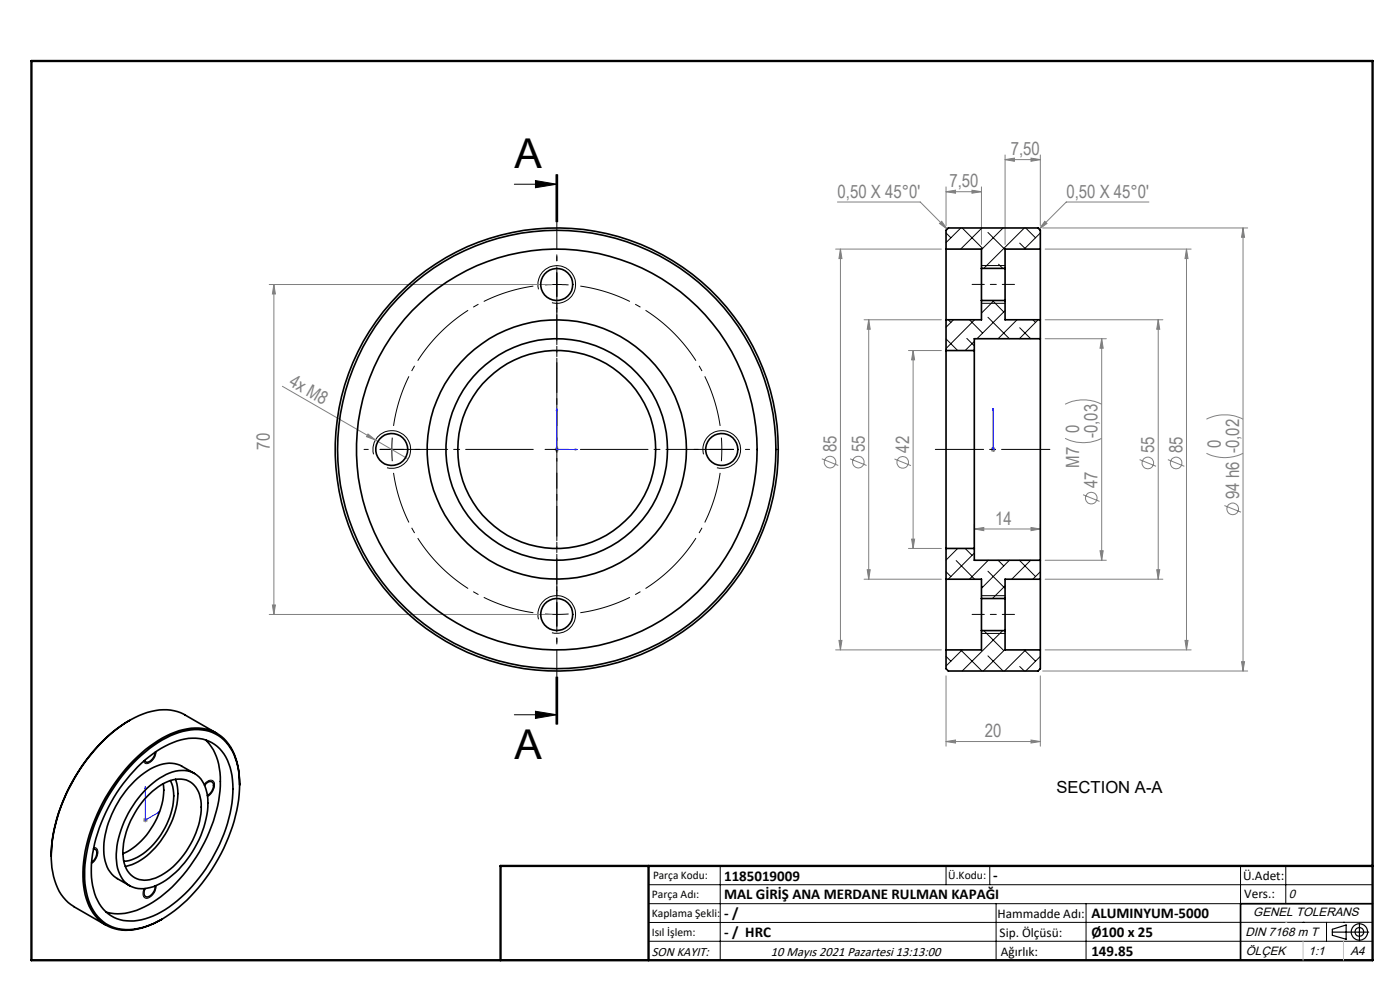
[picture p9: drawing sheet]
<svg xmlns="http://www.w3.org/2000/svg" width="297mm" height="210mm" viewBox="0 0 297 210" stroke-linecap="round" stroke-linejoin="round" font-family="sans-serif">
<g fill="none" stroke="#808080" stroke-width=".21">
<path d="M200.7 39.6v8.3M208.2 39.6v12.2M213.2 33.9l2-.4v.7zM213.2 32.9v18.9M213.2 33.9h7.5M218.7 33.5l2 .4-2 .3zM220.7 32.9v15M177.3 52.8h22.4M177.7 42.9h17.5l5.7 5.7M178.3 52.8v85.1M178.3 52.8l.3 2h-.6zM199.8 46.9l1.1 1.7-1.6-1.2z"/>
<path d="M200.7 40.7l2-.4v.7zM200.7 40.7h7.5M206.2 40.3l2 .4-2 .3zM221.2 48.4h43.5M221.7 46.9l.4 .5-1.6 1.2zM221.7 52.8h31M243.7 42.9h-17.5l-5.7 5.7M251.7 52.8v85.1M251.7 52.8l.3 2h-.6zM263.7 48.4l.3 1.9h-.6zM263.7 48.4v93.9M57.1 60.4h60"/>
<path d="M58.1 60.4v69.9M58.1 60.4l.3 2h-.6zM183.3 67.8h16.4M184.3 67.8l.3 2h-.6zM184.3 67.8v55.1M192.7 74.4h7M193.7 74.4v41.9M193.7 74.4l.3 1.9h-.6zM221.7 67.8h25M221.7 71.9h13M233.7 71.9v46.9M233.7 71.9l.3 2h-.6z"/>
<path d="M245.7 67.8l.3 2h-.6zM245.7 67.8v55.1M59.9 81.9l19.8 11.4M78.1 92.1l1.6 1.2-1.9-.7zM79.7 93.3l6.9 4.1M117.6 95.3h1M117.8 95l.7 .7M118.1 94.9v.9M118.5 95l-.7 .7M174.3 97.3l3.5 1.4M180.3 97.3l3.5 1.4M189.8 97.4l3.5 1.4"/>
<path d="M210.2 95.3h1M210.4 95l.7 .7M210.7 94.9v.9M211.1 95l-.7 .7M226 93a8.6 8.6 0 0 0 7.7 0M226 85.8a8.6 8.6 0 0 1 7.7 0M241.8 97.5l3.5 1.4M247.8 97.5l3.4 1.4M255.9 96.2a8.6 8.6 0 0 0 7.8 0M255.9 88.9a8.6 8.6 0 0 1 7.8 0M192.7 116.3h7M193.4 114.4h.6l-.3 1.9z"/>
<path d="M206.7 112.2l2-.3v.7zM206.7 111.2v4.1M206.7 112.2h14M218.7 111.9l2 .3-2 .4zM220.7 111.2v6.7M221.7 118.8h13M229.8 104.9l3.5 1.5M233.4 116.8h.6l-.3 2zM259.8 107.2l3.5 1.4M57.1 130.3h60M57.8 128.3h.6l-.3 2zM177.3 137.9h22.4"/>
<path d="M178 135.8h.6l-.3 2.1zM183.3 122.9h16.4M184 120.9h.6l-.3 2zM221.7 122.9h25M221.7 137.9h31M245.4 120.9h.6l-.3 2zM251.4 135.8h.6l-.3 2.1zM200.7 157.3l2-.3v.6zM200.7 143.4v14.9M200.7 157.3h20M218.7 157l2 .3-2 .3zM220.7 143.4v14.9"/>
<path d="M221.2 142.3h43.5M263.4 140.4h.6l-.3 1.9zM30.3 173.9h1.1M30.5 173.6l.7 .7M30.8 173.5v.9M31.2 173.6l-.7 .7"/>
<circle cx="176.1" cy="98" r="1.23"/>
<circle cx="182.1" cy="98" r="1.23"/>
<circle cx="191.5" cy="98.1" r="1.23"/>
<circle cx="243.5" cy="98.2" r="1.23"/>
<circle cx="249.5" cy="98.2" r="1.23"/>
<circle cx="231.5" cy="105.6" r="1.24"/>
<circle cx="261.5" cy="107.9" r="1.23"/>
</g>
<g fill="none" stroke="#000" stroke-width=".21">
<path d="M109.1 39.1h9M113.6 38.3l4.5 .8-4.5 .7zM117.9 37v10M118.1 37v10M118.3 37v10M118.1 57.8v5.1M208.2 56.3h5M114.2 61.4a4 4 0 0 1 3.5-5 4 4 0 0 1 4.4 4.2 4 4 0 0 1-5 3.6M115.6 60.4h5M208.2 64.3h5M79.2 96.4a4 4 0 0 1 3.6-5 4 4 0 0 1 4.3 4.3 4 4 0 0 1-5 3.5M149.3 96.4a4 4 0 0 1 3.5-5 4 4 0 0 1 4.3 4.3 4 4 0 0 1-5 3.5"/>
<path d="M114.2 131.4a4 4 0 0 1 3.6-5 4 4 0 0 1 4.3 4.3 4 4 0 0 1-5 3.5M208.2 126.4h5M208.2 134.4h5M33.2 159.4a2.73 2.73 0 0 1-2.2 2.6l-.6-.5M109.1 151.6h9M113.6 150.9l4.5 .7-4.5 .8zM117.9 143.6v10M118.1 143.6v10M118.3 143.6v10zM19.9 179.8a.92 .92 0 0 1 .8 1.3 2.99 2.99 0 0 1-1.3 2.1M43.3 166.4a1.34 1.34 0 0 1 2-.6 2.52 2.52 0 0 1-1.1 3.1l-.2 .1M33.2 187.8a2.73 2.73 0 0 1-2.2 2.8 1.33 1.33 0 0 1-.4-2.1"/>
<path d="M137.6 187.7h153.6M137.6 191.7h153.6M137.6 199.7h153.6M152.8 183.7v20M200.7 183.7v4M210 183.7v4M211.3 191.7v12M230.4 191.7v12M263.2 183.7v20M272.8 183.7v8M276.4 195.6h.1M281.4 195.6v4.1"/>
<path d="M285 195.6h.1M291.2 195.6l-153.6 .1"/>
</g>
<path d="M83.1 95.3l.1 2.5M83.1 95.3l.1-2.5M153.1 95.3l-.1-2.5M153.1 95.3l-.1 2.5M118.1 130.3l2.5-.1M118.1 130.3l-2.5-.1" fill="none" stroke="#000" stroke-width=".21" stroke-dasharray="15.2 1.3 1.3 1.3" stroke-linecap="butt"/>
<path d="M113.1 60.7a35 35 0 0 0-29.6 29.6M152.8 90.3a35 35 0 0 0-29.7-29.6M83.5 100.3a35 35 0 0 0 29.6 29.7M123.1 130a35 35 0 0 0 29.7-29.7" fill="none" stroke="#000" stroke-width=".21" stroke-dasharray="15.2 1.3 1.3 1.3" stroke-dashoffset="4.2" stroke-linecap="butt"/>
<g fill="none" stroke="#000" stroke-width=".25">
<path d="M282.6 197.7h7.8M282.6 197.1l3-.9v3l-3-.8zM288.4 195.8v3.8M106.2 203.7h185"/>
<circle cx="288.4" cy="197.7" r="1.74"/>
<circle cx="288.4" cy="197.7" r=".93"/>
</g>
<path d="M118.1 86.7v8.6h4.3M118.1 86.7l.1 .4h-.2zM122 95.2l.4 .1-.4 .2zM210.7 95.2v.3zM210.7 86.7v.4v-.4M210.7 95.3h.1M210.7 86.7v8.6M30.8 166.9l.1 .3h-.1zM30.8 166.9v7l3.1-1.7M33.6 172.3l.3-.1-.3 .2z" fill="none" stroke="#00f" stroke-width=".21"/>
<g fill="none" stroke="#000" stroke-width=".21" stroke-dasharray="15.2 1.3 1.3 1.3">
<path d="M118.1 55.3v-.9M118.1 65.3v.9M78.1 95.3h-.9M83.1 95.3h-2.5M83.1 95.3h2.5M88.1 95.3h.9M118.1 95.3v-2.5M118.1 95.3h-2.5M118.1 95.3v2.5M118.1 95.3h2.5M148.1 95.3h-.9M153.1 95.3h2.5"/>
<path d="M153.1 95.3h-2.5M158.1 95.3h.9M118.1 130.3v2.5M118.1 130.3v-2.5M118.1 135.3v.9M118.1 125.3v-.9"/>
</g>
<path d="M113.1 95.3h-32.5M118.1 90.3v-32.5M123.1 95.3h32.5M118.1 100.3v32.5" fill="none" stroke="#000" stroke-width=".21" stroke-dasharray="15.2 1.3 1.3 1.3" stroke-dashoffset=".9"/>
<path d="M198.4 95.3h24.3" fill="none" stroke="#000" stroke-width=".21" stroke-dasharray="15.2 1.3 1.3 1.3" stroke-dashoffset="5"/>
<path d="M206.2 60.3h9M206.2 130.3h9" fill="none" stroke="#000" stroke-width=".21" stroke-dasharray="15.2 1.3 1.3 1.3" stroke-dashoffset="12.6"/>
<path d="M118.1 37v116.6" fill="none" stroke="#000" stroke-width=".21" stroke-dasharray="6.3 1.3 1.3 1.3" stroke-dashoffset=".8"/>
<path d="M291.2 191.7h-28v12" fill="none" stroke="#000" stroke-width=".35"/>
<path d="M6.7 12.9h284.5v190.8h-284.5zM137.6 183.7v20M291.2 183.7h-185v20" fill="none" stroke="#000" stroke-width=".5"/>
<path d="M276.4 199.7v4M285 199.7v4" fill="none" stroke="#c0c0c0" stroke-width=".21"/>
<path d="M272.8 195.6h.1" fill="none" stroke="#c0c0c0" stroke-width=".25"/>
<path d="M113.6 38.3l4.5 .8-4.5 .7zM113.6 150.9l4.5 .7-4.5 .8z" fill="#000"/>
<g fill="#00f">
<path d="M122 95.2l.4 .1-.4 .2zM118.1 86.7l.1 .4h-.2z"/>
<path d="M33.6 172.3l.3-.1-.3 .2zM30.8 166.9l.1 .3h-.1z"/>
<path d="M210.7 95.2v.3zM210.7 86.7v.4zM210.7 95.2v.3zM210.7 86.7v.4z"/>
</g>
<g fill="#808080">
<path d="M78.1 92.1l1.6 1.2-1.9-.7z"/>
<path d="M218.7 157l2 .3-2 .3zM200.7 157.3l2-.3v.6zM218.7 33.5l2 .4-2 .3zM213.2 33.9l2-.4v.7z"/>
<path d="M206.7 112.2l2-.3v.7zM218.7 111.9l2 .3-2 .4zM200.7 40.7l2-.4v.7zM206.2 40.3l2 .4-2 .3zM199.8 46.9l1.1 1.7-1.6-1.2zM221.7 46.9l.4 .5-1.6 1.2z"/>
<path d="M58.1 60.4l.3 2h-.6zM57.8 128.3h.6l-.3 2z"/>
<path d="M193.7 74.4l.3 1.9h-.6zM193.4 114.4h.6l-.3 1.9zM184.3 67.8l.3 2h-.6zM184 120.9h.6l-.3 2zM178.3 52.8l.3 2h-.6zM178 135.8h.6l-.3 2.1zM233.7 71.9l.3 2h-.6zM233.4 116.8h.6l-.3 2zM245.7 67.8l.3 2h-.6zM245.4 120.9h.6l-.3 2zM251.7 52.8l.3 2h-.6zM251.4 135.8h.6l-.3 2.1zM263.7 48.4l.3 1.9h-.6zM263.4 140.4h.6l-.3 1.9z"/>
</g>
<g fill="none" stroke="#000" stroke-width=".35">
<path d="M200.7 52.8v15M200.7 52.8h7.5v4.1M200.7 52.8v-3.9l.5-.5h19l.5 .5v3.9M208.2 56.9v6.8M208.2 56.9h5M213.2 56.9v6.8M220.7 52.8v15M220.7 52.8h-7.5v4.1M200.7 74.4v41.9M200.7 74.4h6M200.7 67.8v6.6M206.7 74.4v41.9"/>
<path d="M208.2 63.7v4.1h-7.5M208.2 63.7h5M213.2 63.7v4.1h7.5M220.7 71.9v46.9M220.7 67.8v4.1M220.7 71.9h-14v2.5M200.7 116.3h6M200.7 116.3v6.6M206.7 116.3v2.5h14M220.7 118.8v4.1M200.7 122.9v15M200.7 122.9h7.5v4.1"/>
<path d="M200.7 137.9v3.9l.5 .5h19l.5-.5v-3.9M208.2 127v6.8M208.2 133.8v4.1h-7.5M208.2 133.8h5M208.2 127h5M213.2 127v6.8M213.2 133.8v4.1h7.5M220.7 122.9v15M220.7 122.9h-7.5v4.1M27.5 152.8a36.2 36.2 0 0 0-15.5 20.9 27.1 27.1 0 0 0-1.1 7.9M32.9 159.6a2.19 2.19 0 0 1-1.9 2.1l-.4-.3M43.6 156.9a11.5 11.5 0 0 1 3.1 8.9 32.8 32.8 0 0 1-7.1 18.9 23.9 23.9 0 0 1-11.4 8.6 9.2 9.2 0 0 1-5.7 .2"/>
<path d="M46 155.5l-6.8-3.8a10.1 10.1 0 0 0-8.8-.3 29.8 29.8 0 0 0-13.4 11.8 34.9 34.9 0 0 0-6.1 18.9 12.8 12.8 0 0 0 3.6 9.3l1.2 1 6.8 3.8M29.1 161a20.2 20.2 0 0 1 12.2-6.2 8.4 8.4 0 0 1 8.7 6.1 23.2 23.2 0 0 1-.7 14.4 37.1 37.1 0 0 1-14 19.1 13.6 13.6 0 0 1-10.9 2.4 9.2 9.2 0 0 1-6.1-7.5 27.3 27.3 0 0 1 2.5-16.1 39.8 39.8 0 0 1 8.3-12.2zM29.2 162.7a19.8 19.8 0 0 1 10.8-6.1 7.9 7.9 0 0 1 8.8 6.2 24.4 24.4 0 0 1-2.2 16.3 31.6 31.6 0 0 1-13.3 14.8 10.3 10.3 0 0 1-9.2 .7 9.3 9.3 0 0 1-4.6-7.6 28.8 28.8 0 0 1 4.6-17.8l2-3zM31.2 167.2a11 11 0 0 1 8-3.8 5.3 5.3 0 0 1 4.7 4.7 18.3 18.3 0 0 1-3.1 12.6 17 17 0 0 1-8.9 7.6 5.2 5.2 0 0 1-7-4.1 18.3 18.3 0 0 1 3.3-13.3l1.1-1.6zM31.2 169a9.8 9.8 0 0 1 7.3-3.7 4.7 4.7 0 0 1 4.1 4.5 17.8 17.8 0 0 1-5.9 14.1 9.2 9.2 0 0 1-6.6 2.7 4.8 4.8 0 0 1-4-4.8 17.6 17.6 0 0 1 5.1-12.8zM34.6 166.3a15.6 15.6 0 0 1-8.5 14.8M36.2 165.6a11 11 0 0 1-.8 9.2 14 14 0 0 1-8 7.8l-1.1 .1M37.3 165.3a14.3 14.3 0 0 1-2.3 11.7 13.8 13.8 0 0 1-8.4 6.8M41.3 164.1l-2.7-1.5a7.1 7.1 0 0 0-7.4 .9 21.5 21.5 0 0 0-9.2 16.9 6.7 6.7 0 0 0 2.9 6l2.6 1.5M43.4 166.6a1.13 1.13 0 0 1 1.8-.5 2.49 2.49 0 0 1-1.2 2.7M50.8 166.5a12.9 12.9 0 0 0-3.8-10.3 9.7 9.7 0 0 0-9.9-.9 30.2 30.2 0 0 0-14.1 12.8 33.4 33.4 0 0 0-5.4 18.9 11.2 11.2 0 0 0 4.8 9.2 10.4 10.4 0 0 0 9.3 .1l2.7-1.3M19.8 180a.9 .9 0 0 1 .7 1.5l-.5 .9-.6 .5"/>
<path d="M32.9 187.9a2.14 2.14 0 0 1-1.9 2.3 1.25 1.25 0 0 1-.2-1.7"/>
<circle cx="118.1" cy="60.3" r="3.4"/>
<circle cx="83.1" cy="95.3" r="3.4"/>
<circle cx="118.1" cy="95.3" r="21"/>
<circle cx="118.1" cy="95.3" r="47"/>
<circle cx="118.1" cy="95.3" r="23.5"/>
<circle cx="118.1" cy="95.3" r="46.5"/>
<circle cx="118.1" cy="95.3" r="27.5"/>
<circle cx="118.1" cy="95.3" r="42.5"/>
<circle cx="153.1" cy="95.3" r="3.4"/>
<circle cx="118.1" cy="130.4" r="3.4"/>
</g>
<g fill="none" stroke="#000" stroke-width=".21">
<path d="M200.7 49.4l1 1M203.8 48.4l-3.1 3.1M204.1 48.4l4.4 4.3M208.2 56.9h.1M208.3 48.4l-4.5 4.4M209.6 49.3l3.6 3.6M211.8 56l.9 .9M212.8 48.4l-4.6 4.5M213.2 56.9h.1M216.3 51.6l1.3 1.2M217.3 48.4l-8.6 8.5M217.6 48.4l2.1 2"/>
<path d="M220.7 49.4l-3.4 3.4M200.7 71.9l2.5 2.5M201.2 67.8l.5 .6M202.3 67.8l-1.6 1.6M205.1 71.8l1.6 1.6M205.7 67.8l2.8 2.9M206.7 72.4l-1.9 2M206.8 67.8l-6.1 6.1M209.6 67.3l4.5 4.6M210.5 63.7l2.4 2.5M210.9 63.7l-2.7 2.7M213.2 65.9l-5.9 6"/>
<path d="M215.8 67.8l-4.1 4.1M216.3 69.5l2.4 2.4M219.1 67.8l.6 .6M220.2 67.8l-3.9 4.1M202.8 118.9l4 4M203.2 116.3l-2.5 2.5M204.8 116.3l1.4 1.5M206.7 117.3l-5.5 5.6M209.7 118.8l-4 4.1M211.7 118.8l1.2 1.2M214.1 118.8l-5.9 6M216.3 118.8l3.4 3.5"/>
<path d="M218.7 118.8l-4.1 4.1M200.7 139.2l1 1.1M200.7 121.3l1 1M203.8 137.9l4.5 4.4M204.1 137.9l-3.4 3.4M208.2 133.8h.1M208.2 124.3l.3 .2M208.7 133.8l4.2 4.2M209.6 139.1l3.2 3.2M209.6 121.2l3.6 3.6M212.7 133.8l-8.6 8.5M213.2 137.8l-4.6 4.5"/>
<path d="M213.2 124.3l-2.7 2.7M217.3 137.9l2.4 2.4M217.6 137.9l-4.5 4.4M220.7 121.3l-1.6 1.6M220.7 139.2l-3.1 3.1M216.3 141.4l1 .9"/>
</g>
<g font-size="8.7">
<text x="109.1" y="35.6">A</text>
<text x="109.1" y="161.1">A</text>
</g>
<g font-size="3.9" fill="#808080">
<text x="214.4" y="33">7,50</text>
<text x="177.7" y="42">0,50 X 45°0'</text>
<text x="201.4" y="39.8">7,50</text>
<text x="226.2" y="42">0,50 X 45°0'</text>
<text x="61.1" y="81.6" transform="rotate(30 61.1 81.6)">4x M8</text>
<text x="57.3" y="95.4" transform="rotate(-90 57.3 95.4)">70</text>
<text x="177.4" y="96" transform="rotate(-90 177.4 96)">85</text>
<text x="183.4" y="96" transform="rotate(-90 183.4 96)">55</text>
<text x="229" y="91.9" transform="rotate(-90 229 91.9)">0</text>
<text x="232.9" y="93" transform="rotate(-90 232.9 93)">-0,03</text>
<text x="259" y="95.1" transform="rotate(-90 259 95.1)">0</text>
<text x="192.9" y="96" transform="rotate(-90 192.9 96)">42</text>
<text x="229" y="99.2" transform="rotate(-90 229 99.2)">M7</text>
<text x="244.9" y="96.2" transform="rotate(-90 244.9 96.2)">55</text>
<text x="250.9" y="96.2" transform="rotate(-90 250.9 96.2)">85</text>
<text x="232.9" y="103.6" transform="rotate(-90 232.9 103.6)">47</text>
<text x="262.9" y="105.9" transform="rotate(-90 262.9 105.9)">94 h6 -0,02</text>
<text x="211.1" y="111.3">14</text>
<text x="209" y="156.4">20</text>
</g>
<text font-size="3.5" x="224.1" y="168.1">SECTION A-A</text>
<g font-size="3.2">
<text x="153.6" y="186.8">1185019009</text>
<text x="153.6" y="190.8">MAL GİRİŞ ANA MERDANE RULMAN KAPAĞI</text>
<text x="210.7" y="186.6">-</text>
<text x="153.6" y="194.8">- /</text>
<text x="231.5" y="194.8">ALUMINYUM-5000</text>
<text x="153.6" y="198.8">- / HRC</text>
<text x="231.5" y="198.7">Ø100 x 25</text>
<text x="231.5" y="202.8">149.85</text>
</g>
<g font-size="2.8">
<text x="263.7" y="186.7">Ü.Adet:</text>
<text x="263.9" y="190.5">Vers.:</text>
<text x="211.6" y="194.8">Hammadde Adı:</text>
<text x="138.3" y="202.8">SON KAYIT:</text>
<text x="163.6" y="202.8">10 Mayıs 2021 Pazartesi 13:13:00</text>
<text x="212.1" y="198.7">Sip. Ölçüsü:</text>
<text x="212.3" y="202.7">Ağırlık:</text>
</g>
<g font-size="2.6">
<text x="273.4" y="190.4">0</text>
<text x="265.9" y="194.4">GENEL TOLERANS</text>
<text x="264.2" y="198.5">DIN 7168 m T</text>
<text x="264.3" y="202.6">ÖLÇEK</text>
<text x="277.6" y="202.6">1:1</text>
<text x="286.5" y="202.6">A4</text>
</g>
<g font-size="2.5">
<text x="138.3" y="190.5">Parça Adı:</text>
<text x="138.5" y="186.5">Parça Kodu:</text>
<text x="201.2" y="186.5">Ü.Kodu:</text>
<text x="138.3" y="194.5">Kaplama Şekli:</text>
<text x="138.3" y="198.6">Isıl İşlem:</text>
</g>
</svg>
